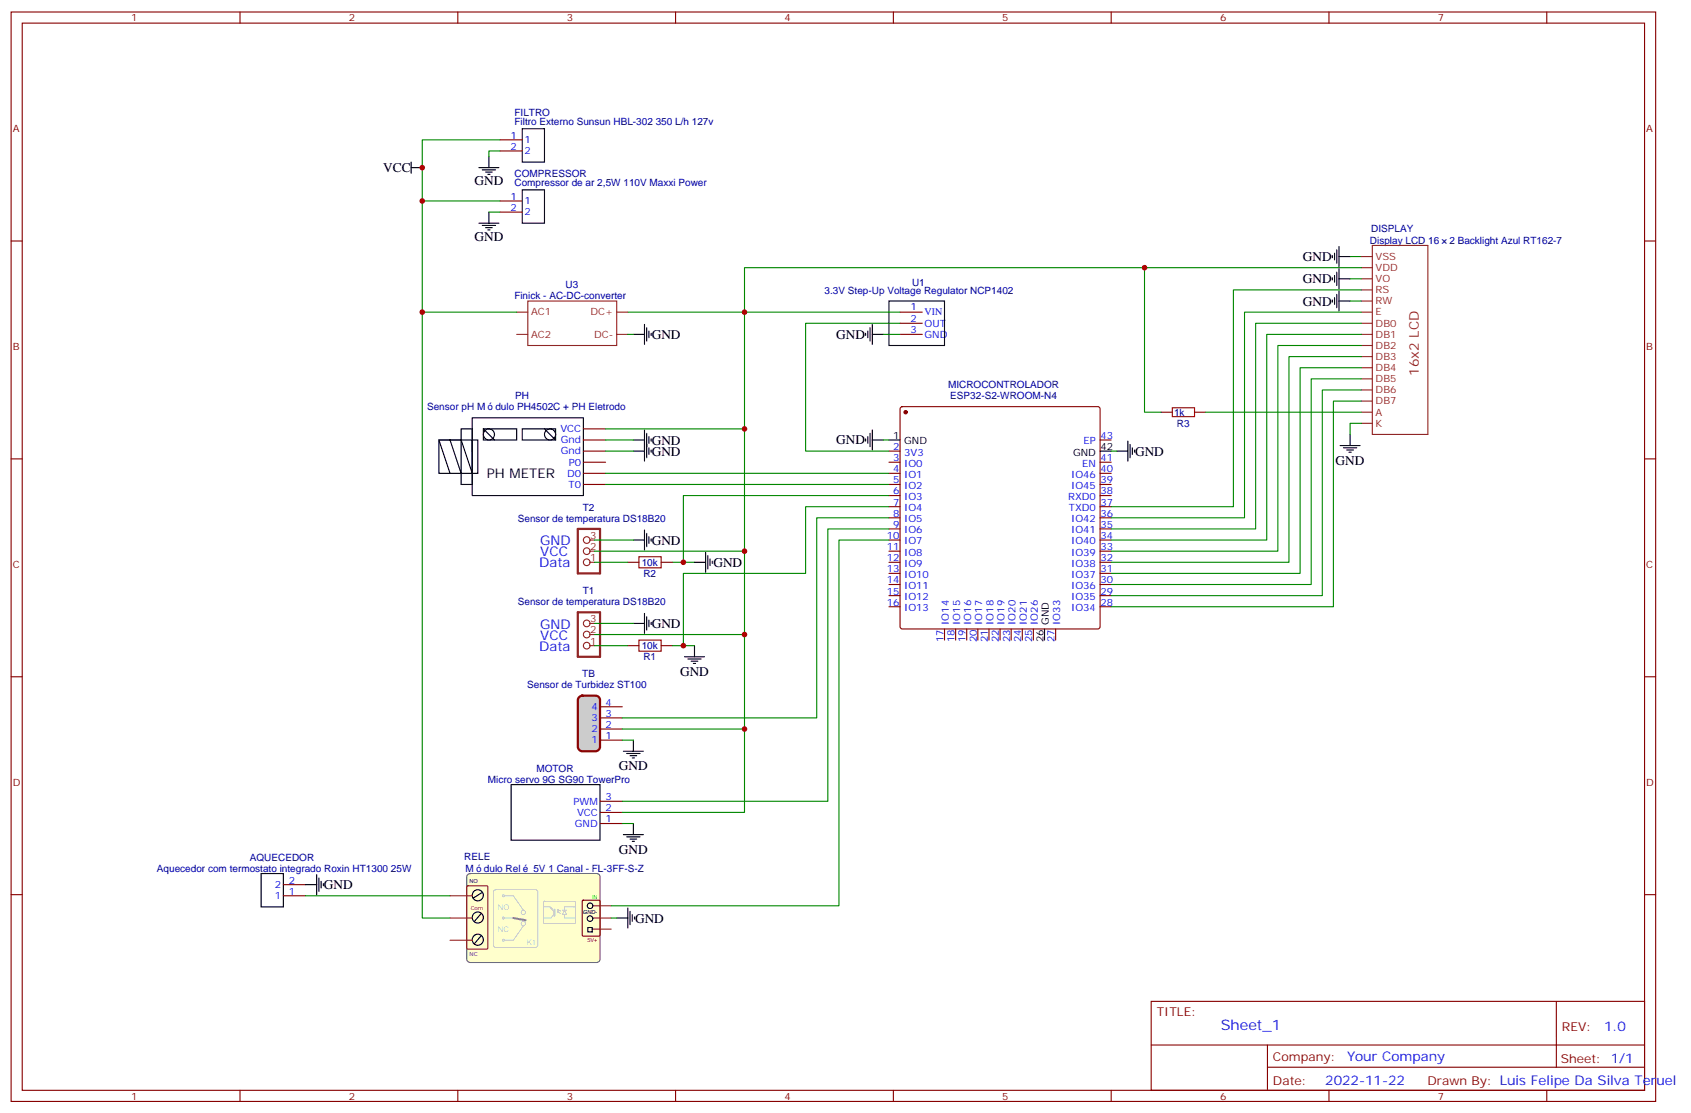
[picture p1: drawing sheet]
<svg xmlns="http://www.w3.org/2000/svg" width="537mm" height="353mm" viewBox="0 0 537 353" stroke-linecap="round" stroke-linejoin="round" font-family="sans-serif">
<g fill="none" stroke="#870000" stroke-width=".35">
<path d="M3.5 3.8h522.1v345.7h-522.1zM7.1 7.3h515v338.7h-515zM76.2 3.8v3.5M145.3 3.8v3.5M214.5 3.8v3.5M283.6 3.8v3.5M352.8 3.8v3.5M421.9 3.8v3.5M491.1 3.8v3.5M3.5 76.5h3.6M522.1 76.5h3.5M185.2 139.6h7.1"/>
<path d="M185.2 136.1h7.1M286 129.3l.5-.3h62l.5 .3 .2 .5v69.1l-.2 .5-.5 .2h-62l-.5-.2-.2-.5v-69.1zM349.2 139.6h3.6M3.5 145.6h3.6M185.2 143.2h7.1M185.2 146.7h7.1M185.2 150.2h7.1M185.2 153.7h7.1M282.2 143.2h3.6M282.2 146.7h3.6M282.2 150.2h3.6M282.2 153.7h3.6"/>
<path d="M282.2 157.3h3.6M349.2 146.7h3.6M349.2 150.2h3.6M349.2 153.7h3.6M349.2 157.3h3.6M522.1 145.6h3.5M282.2 160.8h3.6M282.2 164.3h3.6M282.2 167.9h3.6M282.2 171.4h3.6M282.2 174.9h3.6M282.2 178.4h3.6"/>
<path d="M349.2 160.8h3.6M349.2 164.3h3.6M349.2 167.9h3.6M349.2 171.4h3.6M349.2 174.9h3.6M349.2 178.4h3.6M282.2 182h3.6M282.2 185.5h3.6M282.2 189h3.6M282.2 192.5h3.6M299.9 199.6v3.5M303.4 199.6v3.5"/>
<path d="M306.9 199.6v3.5M310.4 199.6v3.5M314 199.6v3.5M317.5 199.6v3.5M321 199.6v3.5M324.6 199.6v3.5M328.1 199.6v3.5M335.1 199.6v3.5M349.2 182h3.6M349.2 185.5h3.6M349.2 189h3.6M349.2 192.5h3.6"/>
<path d="M3.5 214.8h3.6M522.1 214.8h3.5M3.5 283.9h3.6M522.1 283.9h3.5M365.5 317.8h156.6v28.2h-156.6zM494.1 317.8v20.9M365.5 331.6h156.5M402.4 338.7h119.6M402.4 331.6v14.1M76.2 346v3.5M145.3 346v3.5M214.5 346v3.5"/>
<path d="M283.6 346v3.5M352.8 346v3.5M421.9 346v3.5M491.1 346v3.5"/>
</g>
<circle cx="287.5" cy="130.8" r=".53" fill="#870000" stroke="#870000" stroke-width=".35"/>
<g fill="none" stroke="#000" stroke-width=".35">
<path d="M139.3 139.6h10.6v10.6h-10.6zM142.9 139.6h-3.6l3.6 10.6M146.4 136.1h3.5v17.6h-3.5zM149.9 139.6h1.8v10.6h-1.8zM153.5 136.1h10.5v3.5h-10.5zM153.5 136.1l3.5 3.5M165.8 136.1h10.6v3.5h-10.6zM172.9 136.1l3.5 3.5M282.2 139.6h3.6M149.9 143.2v-10.6h35.3v24.7h-35.3v-7.1l-3.5-10.6h-3.5l3.5 10.6M349.2 143.2h3.6M331.6 199.6v3.5"/>
<circle cx="155.2" cy="137.9" r="1.76"/>
<circle cx="174.6" cy="137.9" r="1.76"/>
</g>
<path d="M183.4 167.9h7.1v14.1h-7.1zM183.4 194.3h7.1v14.1h-7.1z" fill="none" stroke="#8c2424" stroke-width=".71"/>
<g fill="none" stroke="#8c2424" stroke-width=".35">
<path d="M187.3 178.4h1.4M187.3 174.9h1.4M187.3 171.4h1.4M187.3 197.8h1.4M187.3 204.9h1.4M187.3 201.4h1.4"/>
<circle cx="186.3" cy="171.4" r="1.06"/>
<circle cx="186.3" cy="174.9" r="1.06"/>
<circle cx="186.3" cy="178.4" r="1.06"/>
<circle cx="186.3" cy="197.8" r="1.06"/>
<circle cx="186.3" cy="204.9" r="1.06"/>
<circle cx="186.3" cy="201.4" r="1.06"/>
</g>
<path d="M183.8 221.3l1.1-.5h4.2a1.41 1.41 0 0 1 1.4 1.4v14.8a1.51 1.51 0 0 1-1.4 1.4h-4.2a1.51 1.51 0 0 1-1.5-1.4v-14.8z" fill="#ccc" stroke="#900" stroke-width=".71"/>
<g fill="none" stroke="#870000" stroke-width=".35">
<path d="M158.7 47.9h7.1M158.7 44.4h7.1M158.7 67.3h7.1M158.7 63.8h7.1M285.8 99.1h7M285.8 102.6h7M285.8 106.1h7M199.3 178.4h3.5M209.9 178.4h3.5M199.3 204.9h3.5M209.9 204.9h3.5M190.5 234.9h7.1"/>
<path d="M190.5 231.4h7.1M190.5 227.8h7.1M190.5 224.3h7.1M190.5 257.8h7.1M190.5 254.3h7.1M190.5 261.3h7.1M90 280.7h7M90 284.3h7"/>
</g>
<g fill="none" stroke="#000" stroke-width=".35">
<path d="M130.5 53.2h3.6M130.5 51.4v3.6M152 53.2h6.4M153.1 53.9h4.2M154.2 54.6h2.1M154.9 55.3h.7M155.2 49.7v3.5M165.8 40.9h7.1v10.5h-7.1zM152 70.8h6.4M153.1 71.5h4.2M154.2 72.2h2.1M154.9 73h.7"/>
<path d="M155.2 67.3v3.5M165.8 60.3h7.1v10.5h-7.1zM424.4 79.3v4.2M425.1 78.2v6.4M282.2 95.5h17.7v14.1h-17.7zM423 81.1v.7M423.7 80.4v2.1M425.1 81.4h3.5M201.1 106.1h3.5M204.6 102.9v6.4M205.3 104v4.2M206 105.1v2.1"/>
<path d="M206.7 105.8v.7M274.8 105.8v.7M275.5 105.1v2.1M276.2 104v4.2M276.9 106.1h3.6M276.9 102.9v6.4M201.1 139.6h3.5M204.6 136.5v9.8M205.3 137.5v7.8M206 138.6v2.1M206.7 139.3v.7M274.8 139.3v.7"/>
<path d="M275.5 138.6v2.1M276.2 137.5v4.2M276.9 136.5v6.3M276.9 139.6h3.6M358.1 140v6.3M201.1 143.2h3.5M206 142.1v2.1M206.7 142.8v.7M354.5 143.2h3.6M358.8 141v4.3M359.5 142.1v2.1M360.2 142.8v.7"/>
<path d="M201.1 171.4h3.5M204.6 168.2v6.4M205.3 169.3v4.2M206 170.3v2.1M206.7 171v.7M220.5 178.4h3.5M224 175.3v6.3M224.7 176.3v4.3M225.4 177.4v2.1M226.1 178.1v.7M201.1 197.8h3.5M204.6 194.7v6.3"/>
<path d="M205.3 195.7v4.3M206 196.8v2.1M206.7 197.5v.7M217.3 208.4h6.4M218.4 209.1h4.2M219.4 209.8h2.1M220.1 210.5h.7M220.5 204.9v3.5M197.9 238.4h6.4M199 239.1h4.2M200 239.8h2.1M201.1 234.9v3.5"/>
<path d="M162.3 249h28.2v17.6h-28.2zM200.7 240.5h.7M82.9 277.2h7.1v10.6h-7.1zM197.9 264.9h6.4M199 265.6h4.2M200 266.3h2.1M200.7 267h.7M201.1 261.3v3.6"/>
</g>
<g fill="none" stroke="#008700" stroke-width=".35">
<path d="M158.7 44.4h-24.6v54.7h29.9M158.7 47.9h-3.5v1.8M134.1 63.8h24.6M155.2 67.3h3.5M199.3 99.1h86.5M236.4 99.1v37h-44.1M428.6 81.4h3.6M199.3 106.1h1.8M280.5 106.1h5.3M285.8 102.6h-30v40.6h26.4M192.3 139.6h8.8M236.4 136.1v38.8h-47.7"/>
<path d="M280.5 139.6h1.7M192.3 143.2h8.8M352.8 143.2h1.7M188.7 178.4h10.6M188.7 171.4h12.4M213.4 178.4h7.1M236.4 174.9v56.5h-38.8M188.7 197.8h12.4M188.7 204.9h10.6M188.7 201.4h47.7M213.4 204.9h7.1M197.6 234.9h3.5"/>
<path d="M236.4 231.4v26.4h-38.8M197.6 261.3h3.5"/>
</g>
<path d="M202.8 176.7h7.1v3.5h-7.1zM202.8 203.1h7.1v3.6h-7.1z" fill="none" stroke="#a10000" stroke-width=".35"/>
<path d="M164 99.1h3.6M167.6 95.5h28.2v14.1h-28.2zM195.8 99.1h3.5M164 106.1h3.6M195.8 106.1h3.5" fill="none" stroke="#8c2424" stroke-width=".35"/>
<path d="M148.4 277.6l.8-.4h40.2l.7 .2 .4 .9v26.1l-.2 .6-.9 .4h-40.2l-.6-.2-.4-.8v-26.1z" fill="#ffc" stroke="#666" stroke-width=".35"/>
<g fill="none" stroke="#000" stroke-width=".35">
<path d="M423 88.1v.7M423 95.2v.7M423.7 87.4v2.1M423.7 94.5v2.1M424.4 86.4v4.2M424.4 93.4v4.2M425.1 88.5h3.5M425.1 85.3v6.4M425.1 92.4v6.3M425.1 95.5h3.5M428.6 137.9v3.5M425.4 141.4h6.4"/>
<path d="M426.5 142.1h4.2M427.6 142.8h2.1M428.3 143.5h.7M100.5 277.6v6.3M101.2 278.6v4.3M102 279.7v2.1M97 280.7h3.5M102.7 280.4v.7M152.8 297l-2.2 2.4M152.8 289.9l-2.2 2.5M153.1 283.2l-2.8 1.8M186.6 294.3h1.4v1.4h-1.4z"/>
<path d="M195.8 291.3h3.5M199.3 288.1v6.4M200 289.2v4.2M200.7 290.3v2.1M201.4 291v.7"/>
<circle cx="151.7" cy="298.2" r="1.76"/>
<circle cx="151.7" cy="291.2" r="1.76"/>
<circle cx="151.7" cy="284.1" r="1.76"/>
<circle cx="187.3" cy="291.5" r=".88"/>
<circle cx="187.3" cy="287.4" r=".88"/>
</g>
<g fill="none" stroke="#8c2424" stroke-width=".35">
<path d="M435.7 77.9h17.6v60h-17.6zM432.2 99.1h3.5M432.2 95.5h3.5M432.2 92h3.5M432.2 84.9h3.5M432.2 88.5h3.5M432.2 81.4h3.5M432.2 102.6h3.5M432.2 106.1h3.5M432.2 109.6h3.5M432.2 113.2h3.5M432.2 116.7h3.5"/>
<path d="M432.2 130.8h3.5M432.2 120.2h3.5M432.2 123.8h3.5M432.2 127.3h3.5M432.2 134.3h3.5M142.9 291.3h7M142.9 284.3h7M142.9 298.4h7M148.2 281.3l.3-.2h6l.3 .2 .1 19.5-.2 .4h-6.2l-.3-.2zM188 294.9h6M188.4 291.3h5.6M188.4 287.4h5.6"/>
</g>
<path d="M368.7 130.8h3.5M379.2 130.8h3.6M184.9 285.9l.3-.2h4.9l.4 .2v10.8l-.2 .3-5.1 .1-.3-.2z" fill="none" stroke="#870000" stroke-width=".35"/>
<g fill="none" stroke="#ccc" stroke-width=".35">
<path d="M156.9 282.5l.4-.2h12.7l.5 .2 .2 .5v17l-.2 .5-.5 .2h-12.7l-.5-.3-.2-.4v-17zM160.2 284.3h2.8l3.2 4.6M160.2 291.3h2.8M166.2 293.8l-3.2 4.6h-2.8M172.5 287.8h2.2l1.2 1.6M172.6 286.2l.3-.2 9.7 .1 .1 .3v6.5l-.3 .2-9.7-.1-.2-.3zM175.4 288.3l-.4-.2v.6M176 289.9l-1 1.4h-2.5M177 289.3l.2 .4M177 289.3h.4M177 288.6h.4M177 289.3l1 .6"/>
<path d="M177.2 289l-.2-.4 1.1 .6M178.5 288.9h1.4M179.2 288.9l.7 1.4h-1.4zM179.2 290.3v1h3.5M182.7 287.8h-3.5v1.1"/>
<circle cx="159.8" cy="284.3" r=".35"/>
<circle cx="159.8" cy="298.4" r=".35"/>
<circle cx="159.8" cy="291.3" r=".35"/>
<circle cx="166.2" cy="289.6" r=".71"/>
<circle cx="166.2" cy="293.1" r=".71"/>
</g>
<path d="M163 291.3l3.9 .7" fill="none" stroke="#999" stroke-width=".71"/>
<path d="M176 288.7v1.9" fill="none" stroke="#ccc" stroke-width=".71"/>
<g fill="none" stroke="#008700" stroke-width=".35">
<path d="M134.1 99.1v192.2h8.8M363.4 84.9v45.9h5.3M428.6 88.5h3.6M428.6 95.5h3.6M432.2 84.9h-195.8v14.2M432.2 99.1h-37.1v65.2h-42.3M432.2 92h-40.6v68.8h-38.8M432.2 116.7h-19.5v65.3h-59.9M432.2 113.2h-23v65.2h-56.4M432.2 109.6h-26.5v65.3h-52.9M432.2 106.1h-30v65.3h-49.4M432.2 102.6h-33.6v65.3h-45.8"/>
<path d="M382.8 130.8h49.4M432.2 127.3h-8.9v65.2h-70.5M432.2 123.8h-12.4v65.2h-67M432.2 120.2h-15.9v65.3h-63.5M432.2 134.3h-3.6v3.6M192.3 150.2h89.9M192.3 153.7h89.9M282.2 157.3h-65.2v21.1M282.2 160.8h-26.4v21.2h-38.8v22.9M282.2 164.3h-22.9v63.5h-61.7M282.2 167.9h-19.4v86.4h-65.2M282.2 171.4h-15.9v116h-72.3"/>
<path d="M97 284.3h45.9M194 291.3h1.8"/>
</g>
<path d="M372.2 129.4h7v2.8h-7z" fill="none" stroke="#a10000" stroke-width=".35"/>
<g fill="#c00">
<circle cx="236.4" cy="231.4" r=".88"/>
<circle cx="236.4" cy="99.1" r=".88"/>
<circle cx="134.1" cy="53.2" r=".88"/>
<circle cx="134.1" cy="63.8" r=".88"/>
<circle cx="134.1" cy="99.1" r=".88"/>
<circle cx="217" cy="178.4" r=".88"/>
<circle cx="217" cy="204.9" r=".88"/>
<circle cx="363.4" cy="84.9" r=".88"/>
<circle cx="236.4" cy="174.9" r=".88"/>
<circle cx="236.4" cy="136.1" r=".88"/>
<circle cx="236.4" cy="201.4" r=".88"/>
</g>
<text font-size="4.6" fill="#00f" x="387.6" y="326.8">Sheet_1</text>
<g font-size="4.2">
<text x="121.6" y="54.6">VCC</text>
<text x="150.6" y="58.8">GND</text>
<text x="150.6" y="76.5">GND</text>
<text x="413.6" y="82.9">GND</text>
<text x="413.6" y="90">GND</text>
<text x="413.6" y="97">GND</text>
<text x="206.9" y="107.6">GND</text>
<text x="265.5" y="107.5">GND</text>
<text x="206.9" y="141.1">GND</text>
<text x="265.5" y="141">GND</text>
<text x="206.9" y="144.7">GND</text>
<text x="360.4" y="144.6">GND</text>
<text x="424" y="147.5">GND</text>
<text x="154.6" y="151.8">PH METER</text>
<text x="206.9" y="172.9">GND</text>
<text x="226.5" y="179.9">GND</text>
<text x="206.9" y="199.3">GND</text>
<text x="215.9" y="214.5">GND</text>
<text x="196.5" y="244.5">GND</text>
<text x="196.5" y="271">GND</text>
<text x="102.8" y="282.2">GND</text>
<text x="201.6" y="292.8">GND</text>
</g>
<text font-size="4.2" fill="#8d2323" x="450.5" y="119.2" transform="rotate(-90 450.5 119.2)">16x2 LCD</text>
<g font-size="4.2" fill="#00f">
<text x="171.5" y="173">GND</text>
<text x="171.5" y="176.5">VCC</text>
<text x="171.1" y="180.1">Data</text>
<text x="171.5" y="203">VCC</text>
<text x="171.5" y="199.5">GND</text>
<text x="171.1" y="206.5">Data</text>
<text x="509.3" y="327">1.0</text>
<text x="427.7" y="336.6">Your Company</text>
<text x="420.7" y="344.4">2022-11-22</text>
</g>
<g font-size="3.9" fill="#800">
<text x="367.2" y="322.4">TITLE:</text>
<text x="495.9" y="327">REV:</text>
<text x="404.1" y="336.6">Company:</text>
<text x="495.5" y="337.2">Sheet: 1/1</text>
<text x="404.1" y="344.2">Date:</text>
<text x="453.2" y="344.3">Drawn By: Luis Felipe Da Silva Teruel</text>
</g>
<g font-size="3.2" fill="#800">
<text x="41.6" y="6.8">1</text>
<text x="110.8" y="6.8">2</text>
<text x="179.9" y="6.8">3</text>
<text x="249.1" y="6.8">4</text>
<text x="318.2" y="6.8">5</text>
<text x="387.3" y="6.8">6</text>
<text x="456.5" y="6.8">7</text>
<text x="4.1" y="41.9">A</text>
<text x="522.6" y="41.9">A</text>
<text x="4.1" y="111.1">B</text>
<text x="522.6" y="111.1">B</text>
<text x="4.1" y="180.2">C</text>
<text x="522.6" y="180.2">C</text>
<text x="4.1" y="249.3">D</text>
<text x="522.6" y="249.3">D</text>
<text x="41.6" y="349">1</text>
<text x="110.8" y="349">2</text>
<text x="179.9" y="349">3</text>
<text x="249.1" y="349">4</text>
<text x="318.2" y="349">5</text>
<text x="387.3" y="349">6</text>
<text x="456.5" y="349">7</text>
</g>
<g font-size="3.2" fill="#000080">
<text x="163.4" y="39.7">Filtro Externo Sunsun HBL-302 350 L/h 127v</text>
<text x="163.4" y="36.7">FILTRO</text>
<text x="163.4" y="59.1">Compressor de ar 2,5W 110V Maxxi Power</text>
<text x="163.4" y="56.1">COMPRESSOR</text>
<text x="434.9" y="77.3">Display LCD 16</text>
<text x="435.3" y="73.8">DISPLAY</text>
<text x="460.1" y="77.3">2 Backlight Azul RT162-7</text>
<text x="163.3" y="94.9">Finick - AC-DC-converter</text>
<text x="179.6" y="91.4">U3</text>
<text x="261.8" y="93.2">3.3V Step-Up Voltage Regulator NCP1402</text>
<text x="289.6" y="90.9">U1</text>
<text x="301" y="123.1">MICROCONTROLADOR</text>
<text x="135.6" y="130.2">Sensor pH M</text>
<text x="157.3" y="130.2">dulo PH4502C + PH Eletrodo</text>
<text x="163.5" y="126.6">PH</text>
<text x="301.7" y="126.6">ESP32-S2-WROOM-N4</text>
<text x="372.7" y="132">1k</text>
<text x="373.6" y="135.5">R3</text>
<text x="164.4" y="165.5">Sensor de temperatura DS18B20</text>
<text x="185" y="162">T2</text>
<text x="203.7" y="179.6">10k</text>
<text x="204.3" y="183.1">R2</text>
<text x="164.4" y="191.9">Sensor de temperatura DS18B20</text>
<text x="185" y="188.5">T1</text>
<text x="203.7" y="206">10k</text>
<text x="204.3" y="209.5">R1</text>
<text x="184.9" y="214.8">TB</text>
<text x="167.4" y="218.4">Sensor de Turbidez ST100</text>
<text x="170.3" y="244.8">MOTOR</text>
<text x="154.9" y="248.4">Micro servo 9G SG90 TowerPro</text>
<text x="79.3" y="273.1">AQUECEDOR</text>
<text x="147.4" y="273.1">RELE</text>
<text x="49.8" y="276.7">Aquecedor com termostato integrado Roxin HT1300 25W</text>
<text x="147.8" y="276.6">M</text>
<text x="153.6" y="276.6">dulo Rel</text>
<text x="169.3" y="276.6">5V 1 Canal - FL-3FF-S-Z</text>
</g>
<g font-size="3.2" fill="#00f">
<text x="162" y="47.6">2</text>
<text x="162" y="44">1</text>
<text x="166.5" y="45.4">1</text>
<text x="166.5" y="49">2</text>
<text x="162" y="63.4">1</text>
<text x="166.5" y="64.8">1</text>
<text x="162" y="67">2</text>
<text x="166.5" y="68.4">2</text>
<text x="289" y="98.4">1</text>
<text x="293.5" y="100.1">VIN</text>
<text x="289" y="102.2">2</text>
<text x="289" y="105.8">3</text>
<text x="293.5" y="103.6">OUT</text>
<text x="293.5" y="107.2">GND</text>
<text x="177.9" y="137.2">VCC</text>
<text x="178.1" y="140.7">Gnd</text>
<text x="283.6" y="142.8">2</text>
<text x="344" y="141">EP</text>
<text x="349.4" y="139.3">43</text>
<text x="178.1" y="144.2">Gnd</text>
<text x="180.6" y="147.7">P0</text>
<text x="283.6" y="146.3">3</text>
<text x="283.6" y="149.9">4</text>
<text x="287.1" y="144.6">3V3</text>
<text x="287.1" y="148.1">IO0</text>
<text x="343.6" y="148.1">EN</text>
<text x="349.4" y="149.9">40</text>
<text x="349.4" y="146.3">41</text>
<text x="180" y="151.3">D0</text>
<text x="180.5" y="154.8">T0</text>
<text x="283.6" y="153.4">5</text>
<text x="287.1" y="151.6">IO1</text>
<text x="287.1" y="155.2">IO2</text>
<text x="340.1" y="155.2">IO45</text>
<text x="340.1" y="151.6">IO46</text>
<text x="349.4" y="153.4">39</text>
<text x="283.6" y="156.9">6</text>
<text x="283.6" y="160.4">7</text>
<text x="287.1" y="158.7">IO3</text>
<text x="339.1" y="158.7">RXD0</text>
<text x="349.4" y="160.4">37</text>
<text x="349.4" y="156.9">38</text>
<text x="283.6" y="164">8</text>
<text x="283.6" y="167.5">9</text>
<text x="287.1" y="162.2">IO4</text>
<text x="287.1" y="165.7">IO5</text>
<text x="339.4" y="162.2">TXD0</text>
<text x="340.1" y="165.7">IO42</text>
<text x="349.4" y="167.5">35</text>
<text x="349.4" y="164">36</text>
<text x="281.5" y="171">10</text>
<text x="287.1" y="169.3">IO6</text>
<text x="287.1" y="172.8">IO7</text>
<text x="340.1" y="172.8">IO40</text>
<text x="340.1" y="169.3">IO41</text>
<text x="349.4" y="171">34</text>
<text x="281.5" y="174.6">11</text>
<text x="281.5" y="178.1">12</text>
<text x="287.1" y="176.3">IO8</text>
<text x="287.1" y="179.8">IO9</text>
<text x="340.1" y="179.8">IO38</text>
<text x="340.1" y="176.3">IO39</text>
<text x="349.4" y="178.1">32</text>
<text x="349.4" y="174.6">33</text>
<text x="281.5" y="181.6">13</text>
<text x="281.5" y="185.1">14</text>
<text x="287.1" y="183.4">IO10</text>
<text x="340.1" y="183.4">IO37</text>
<text x="349.4" y="185.1">30</text>
<text x="349.4" y="181.6">31</text>
<text x="281.5" y="188.7">15</text>
<text x="287.1" y="186.9">IO11</text>
<text x="287.1" y="190.4">IO12</text>
<text x="340.1" y="190.4">IO35</text>
<text x="340.1" y="186.9">IO36</text>
<text x="349.4" y="188.7">29</text>
<text x="281.5" y="192.2">16</text>
<text x="287.1" y="194">IO13</text>
<text x="340.1" y="194">IO34</text>
<text x="349.4" y="192.2">28</text>
<text x="299.5" y="203.8" transform="rotate(-90 299.5 203.8)">17</text>
<text x="301.3" y="198.3" transform="rotate(-90 301.3 198.3)">IO14</text>
<text x="303" y="203.8" transform="rotate(-90 303 203.8)">18</text>
<text x="304.8" y="198.3" transform="rotate(-90 304.8 198.3)">IO15</text>
<text x="306.6" y="203.8" transform="rotate(-90 306.6 203.8)">19</text>
<text x="308.3" y="198.3" transform="rotate(-90 308.3 198.3)">IO16</text>
<text x="310.1" y="203.8" transform="rotate(-90 310.1 203.8)">20</text>
<text x="311.9" y="198.3" transform="rotate(-90 311.9 198.3)">IO17</text>
<text x="313.6" y="203.8" transform="rotate(-90 313.6 203.8)">21</text>
<text x="315.4" y="198.3" transform="rotate(-90 315.4 198.3)">IO18</text>
<text x="317.1" y="203.8" transform="rotate(-90 317.1 203.8)">22</text>
<text x="318.9" y="198.3" transform="rotate(-90 318.9 198.3)">IO19</text>
<text x="320.7" y="203.8" transform="rotate(-90 320.7 203.8)">23</text>
<text x="322.4" y="198.3" transform="rotate(-90 322.4 198.3)">IO20</text>
<text x="324.2" y="203.8" transform="rotate(-90 324.2 203.8)">24</text>
<text x="326" y="198.3" transform="rotate(-90 326 198.3)">IO21</text>
<text x="327.7" y="203.8" transform="rotate(-90 327.7 203.8)">25</text>
<text x="329.5" y="198.3" transform="rotate(-90 329.5 198.3)">IO26</text>
<text x="334.8" y="203.8" transform="rotate(-90 334.8 203.8)">27</text>
<text x="336.5" y="198.3" transform="rotate(-90 336.5 198.3)">IO33</text>
<text x="187.8" y="225.4">4</text>
<text x="192.3" y="227.5">3</text>
<text x="192.3" y="223.9">4</text>
<text x="187.8" y="232.4">2</text>
<text x="187.8" y="228.9">3</text>
<text x="192.3" y="231">2</text>
<text x="187.8" y="235.9">1</text>
<text x="192.3" y="234.5">1</text>
<text x="182.1" y="255.3">PWM</text>
<text x="192.3" y="257.5">2</text>
<text x="192.3" y="253.9">3</text>
<text x="182.5" y="262.4">GND</text>
<text x="183.2" y="258.9">VCC</text>
<text x="192.3" y="261">1</text>
<text x="87.2" y="281.8">2</text>
<text x="91.7" y="280.4">2</text>
<text x="87.2" y="285.3">1</text>
<text x="91.7" y="283.9">1</text>
</g>
<g font-size="3.2" fill="#8d2323">
<text x="436.7" y="82.5">VSS</text>
<text x="436.7" y="86">VDD</text>
<text x="436.7" y="89.5">VO</text>
<text x="436.7" y="93.1">RS</text>
<text x="168.6" y="100.1">AC1</text>
<text x="187.5" y="100.1">DC+</text>
<text x="436.7" y="100.1">E</text>
<text x="436.7" y="96.6">RW</text>
<text x="168.6" y="107.2">AC2</text>
<text x="188.6" y="107.2">DC-</text>
<text x="436.7" y="103.6">DB0</text>
<text x="436.7" y="107.2">DB1</text>
<text x="436.7" y="110.7">DB2</text>
<text x="436.7" y="114.2">DB3</text>
<text x="436.7" y="117.8">DB4</text>
<text x="436.7" y="121.3">DB5</text>
<text x="436.7" y="124.8">DB6</text>
<text x="436.7" y="131.9">A</text>
<text x="436.7" y="128.3">DB7</text>
<text x="436.7" y="135.4">K</text>
<text x="187.3" y="171">3</text>
<text x="187.3" y="178.1">1</text>
<text x="187.3" y="174.6">2</text>
<text x="187.3" y="197.5">3</text>
<text x="187.3" y="201">2</text>
<text x="187.3" y="204.5">1</text>
</g>
<g font-size="3.2">
<text x="283.6" y="139.3">1</text>
<text x="287.1" y="141">GND</text>
<text x="349.4" y="142.8">42</text>
<text x="340.7" y="144.6">GND</text>
<text x="331.3" y="203.8" transform="rotate(-90 331.3 203.8)">26</text>
<text x="333" y="198.3" transform="rotate(-90 333 198.3)">GND</text>
</g>
<text font-size="1.8" fill="#000080" x="149.1" y="280.2">NO</text>
<text font-size="1.8" fill="#0f0" x="187.9" y="285.2">IN</text>
<g font-size="1.8" fill="#f00">
<text x="149.4" y="288.9">Com</text>
<text x="186.5" y="298.9">5V+</text>
</g>
<text font-size="1.8" x="185.1" y="290.1">GND-</text>
<text font-size="1.8" fill="#309" x="149.1" y="303.3">NC</text>
</svg>
